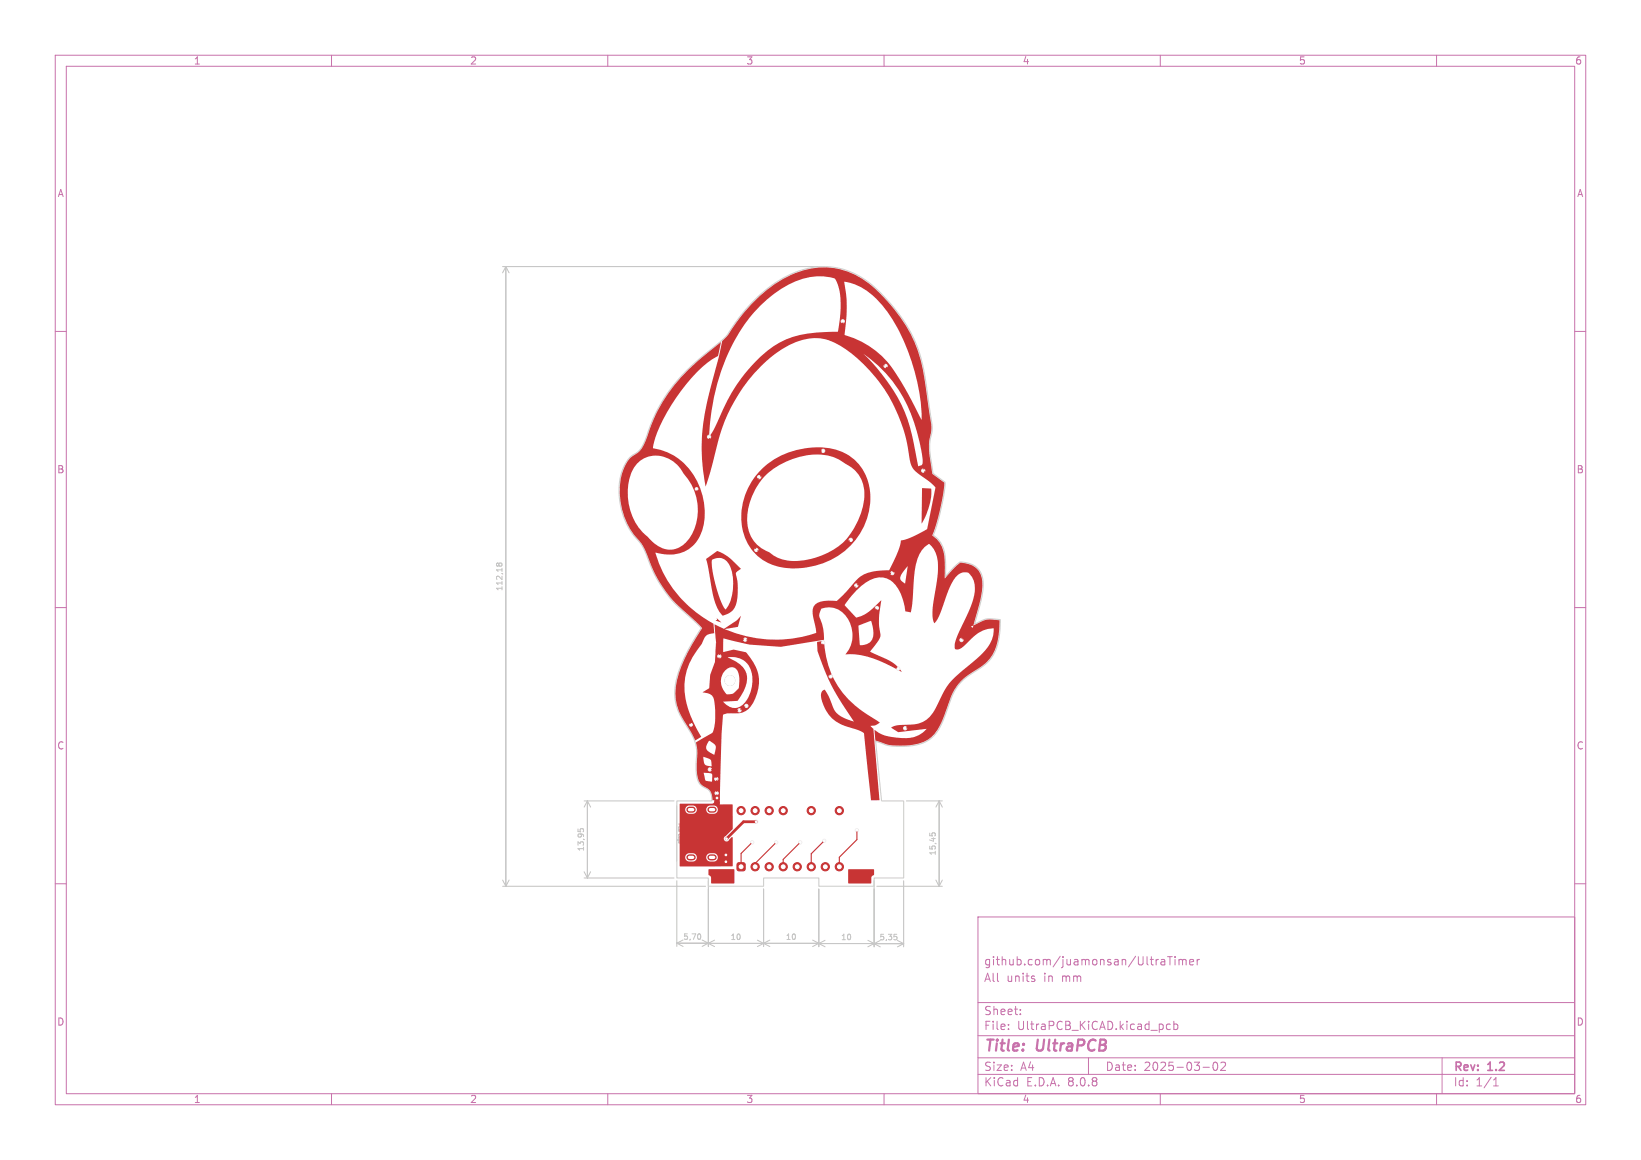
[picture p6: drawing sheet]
<svg xmlns="http://www.w3.org/2000/svg" width="297mm" height="210mm" viewBox="0 0 297 210" stroke-linecap="round" stroke-linejoin="round" font-family="sans-serif">
<g fill="none" stroke="#c872ab" stroke-width=".18">
<path d="M10 10h277v190h-277zM12 12h273v186h-273zM60 10v2M110 10v2M160 10v2M210 10v2M260 10v2M10 60h2M285 60h2M10 110h2M285 110h2M10 160h2"/>
<path d="M177 166h108v32h-108zM187.1 177.2l.2 .2-.2 .3M187.1 176.7l.1 .1M210.2 173.8h.5l.1 .9M210.8 174.1h-.5a.29 .29 0 0 0-.2 .3 .29 .29 0 0 0 .2 .3l.5-.1M211.3 173.2h.9M211.7 173.2v1.5M212.7 173.2v.1M212.7 173.7v1M213.4 173.8l.4-.1 .2 .2M213.4 173.7v1M214 173.9l.2-.2 .4 .1 .1 .9"/>
<path d="M214 173.9v.8M215.3 174.2l.7-.1v-.3l-.5-.1-.2 .2 .1 .7h.6M216.7 173.7v1M217.1 173.7l-.3 .1-.1 .2M285 160h2M60 198v2M110 198v2M160 198v2M177 194.5h108M177 191.5h108M177 187.5h108M177 181.5h108"/>
<path d="M182.5 186.3v.1M182.5 185.5v.1M184.7 183.6v.1M184.7 182.8v.1M197 191.5v3M210 198v2M211.8 185.5l-.4-.1-.3 .3v.4l.1 .2h.6M212.5 185.5l.4-.1 .3 .3v.4l-.2 .2h-.5M212.5 184.9v1.5M217.7 193.2h1.2M219.7 192.4l.2-.1a.8 .8 0 0 1 .5 .7 .8 .8 0 0 1-.5 .8 1 1 0 0 1-.2-1.4zM221 192.4l.5-.1 .2 .1 .1 .3-.9 1.1h.9"/>
<path d="M260 198v2M261 191.5v6.5M270.3 196.6h.9M270.3 195.5l.4-.4v1.5"/>
</g>
<g fill="none" stroke="#c2c2c2" stroke-width=".18">
<path d="M91 48.3h57.8M91.6 48.3v112.2M91.6 48.3l.5 1.1M91.6 48.3l-.6 1.1M90.3 102.3l-.1 .2M90.3 102.1l-.2-.2-.2 .1 .1 .5M90.3 102.1l.2-.2 .3 .1 .1 .1-.1 .4M90.3 102.1v.2M90.3 102.3l.1 .2M91 159.3l.6 1.2M92.1 159.3l-.5 1.2M104.6 150.1v.4"/>
<path d="M105 150.5v-.3l.2-.2 .4 .1v.4M105.7 145h16.3M105.7 159h16.3M105.7 157.8l.6 1.2M106.3 145v14M106.3 145l.6 1.1M106.3 145l-.6 1.1M106.9 157.8l-.6 1.2M122.5 145.9v10M122.5 159.5v11.8M128.2 159.5v11.9M158.2 159.5v11.9"/>
<path d="M163.6 159.5v11.9M164 145h6.6M168.3 150.8v.5M168.7 151.2v-.2l.1-.2 .4 .1 .1 .3M169.4 159.3l.6 1.2M170 145v15.5M170 145l.6 1.1M170 145l-.6 1.1M170.6 159.3l-.6 1.2M91 160.5h36.7M122.5 170.8h5.7M122.5 170.8l1.1 .5"/>
<path d="M123.6 170.2l-1.1 .6M126.7 169.1l.1 .3-.1 .6M127.1 170.2l1.1 .6M128.2 170.8l1.1 .6M128.2 170.8l-1.1 .5M129.3 170.2l-1.1 .6M137.1 170.2l1.1 .6h-10M138.2 161v10.4M139.3 170.2l-2.2 1.2M147.1 170.2l1.1 .6M148.2 170.8h10l-1.1 .6M148.2 161v10.4"/>
<path d="M148.2 170.8l1.1 .6M148.2 170.8h-10l1.1 .6M148.2 170.8l-1.1 .6M149.3 170.2l-1.1 .6M157.1 170.2l2.2 1.2M158.7 160.5h11.9M159.3 170.3l-1.1 .5h5.4M161.8 169.1h.5M162.2 169.5l.2 .2v.3l-.2 .1M162.4 170.3l1.2 .5M163.6 170.8l-1.2 .6"/>
</g>
<g fill="#c2c2c2" stroke="#c2c2c2" stroke-width=".18">
<circle cx="134.1" cy="156.9" r=".35"/>
<circle cx="136.7" cy="156.9" r=".35"/>
<circle cx="139.2" cy="156.9" r=".35"/>
<circle cx="141.8" cy="156.9" r=".35"/>
<circle cx="144.3" cy="156.9" r=".35"/>
<circle cx="146.8" cy="156.9" r=".35"/>
<circle cx="149.4" cy="156.9" r=".35"/>
<circle cx="151.9" cy="156.9" r=".35"/>
<circle cx="151.9" cy="146.8" r=".35"/>
<circle cx="146.8" cy="146.8" r=".35"/>
<circle cx="141.8" cy="146.8" r=".35"/>
<circle cx="139.2" cy="146.8" r=".35"/>
<circle cx="136.7" cy="146.8" r=".35"/>
<circle cx="134.1" cy="146.8" r=".35"/>
<circle cx="132.1" cy="123.2" r=".87"/>
</g>
<path d="M124.8 155.2h.6M124.8 146.6h.6M128.6 155.2h.6M128.6 146.6h.6" fill="none" stroke="#c2c2c2" stroke-width=".6"/>
<path d="M136.5 54.4a18.8 18.8 0 0 1 12.1-6.1h.5a14.4 14.4 0 0 1 10.8 5.3 26.1 26.1 0 0 1 7.9 16.9l.8 5.6a8.5 8.5 0 0 1-.3 4 23.2 23.2 0 0 0 .6 5.6l2.2 1.7-.6 4-.8 3.2-.8 2.3 .1 .1a5.8 5.8 0 0 1 2.2 5.2l-.1 2.2 1.4-1.6 1.2-1a3.8 3.8 0 0 1 4.2 4.4 34.4 34.4 0 0 1-1.5 6.8l.8-.4a4.5 4.5 0 0 1 3.5-.5l.3 .1a11 11 0 0 1-1.9 7.3 21.7 21.7 0 0 1-4.1 3 9 9 0 0 0-3.3 5.2 14.3 14.3 0 0 1-2.8 5.7 8.3 8.3 0 0 1-6.3 1.7l-1.8-.1-2.3-.8 1 10.8h4.1v14h-5.4v1.5h-10v-1.5h-10v1.5h-10v-1.5h-5.7v-14h6.3v-.1a2.22 2.22 0 0 0-1.7-2.5 3.7 3.7 0 0 1-1.1-3.2 14.3 14.3 0 0 0-.2-4.9 23.1 23.1 0 0 0-2.5-4.4 9.8 9.8 0 0 1-.3-8.9 43.8 43.8 0 0 1 3.9-7.3l-2.6-2.5a23.8 23.8 0 0 1-7.6-11.4l-.8-1.5a13.1 13.1 0 0 1-3-13.9 5 5 0 0 1 2.6-2.6 7.7 7.7 0 0 0 1.8-3.6 31 31 0 0 1 11.4-15 13.1 13.1 0 0 0 4.4-4.8l1.6-2.1z" fill="none" stroke="#d0d2cd" stroke-width=".2"/>
<g fill="#d0d2cd" stroke="#d0d2cd" stroke-width=".18">
<circle cx="134.1" cy="156.9" r=".35"/>
<circle cx="136.7" cy="156.9" r=".35"/>
<circle cx="139.2" cy="156.9" r=".35"/>
<circle cx="141.8" cy="156.9" r=".35"/>
<circle cx="144.3" cy="156.9" r=".35"/>
<circle cx="146.8" cy="156.9" r=".35"/>
<circle cx="149.4" cy="156.9" r=".35"/>
<circle cx="151.9" cy="156.9" r=".35"/>
<circle cx="151.9" cy="146.8" r=".35"/>
<circle cx="146.8" cy="146.8" r=".35"/>
<circle cx="141.8" cy="146.8" r=".35"/>
<circle cx="139.2" cy="146.8" r=".35"/>
<circle cx="136.7" cy="146.8" r=".35"/>
<circle cx="134.1" cy="146.8" r=".35"/>
<circle cx="132.1" cy="123.2" r=".87"/>
</g>
<path d="M124.8 155.2h.6M124.8 146.6h.6M128.6 155.2h.6M128.6 146.6h.6" fill="none" stroke="#d0d2cd" stroke-width=".6"/>
<g fill="#c83434">
<path d="M129.7 111.9l.9 .8-1.1-.4 .3-.1z"/>
<path d="M166.9 88.4l1.6 .1a10.7 10.7 0 0 1-1.7 6.3z"/>
<path d="M127.8 101.2l2-1.5a7.3 7.3 0 0 1 2.6 1.6l1.7 1.7-.8 .6-.1 .4a10.3 10.3 0 0 1-.2 6 3.2 3.2 0 0 1-2.2 1.5 9.3 9.3 0 0 1-2-5.1l-.8-4.4h.8a19.9 19.9 0 0 0 2.5 8.3 6.6 6.6 0 0 0 1.4-4.7 6.1 6.1 0 0 0-1.2-4 2.05 2.05 0 0 0-2.7-.2v.6h-.8z"/>
<path d="M138.2 84.6a14.4 14.4 0 0 1 14.2-2.8 9 9 0 0 1 5.1 9.3 13.3 13.3 0 0 1-13.3 11.8 9 9 0 0 1-10-8.6h1a6.1 6.1 0 0 0 4.2 5.8 8.1 8.1 0 0 0 7.4 1.1 11.4 11.4 0 0 0 7.6-5.3 11 11 0 0 0 2-7.2 6.3 6.3 0 0 0-3.7-5 9.4 9.4 0 0 0-8-1 11.8 11.8 0 0 0-9.5 11.6h-1a12.2 12.2 0 0 1 4-9.7z"/>
<path d="M147.9 116.2l1.2-.2a16.4 16.4 0 0 0 9 14l1.1 .9a2.15 2.15 0 0 1-1.7 .5l.1 .1a.92 .92 0 0 1 .5 1.1l1.1 12.3h-1.6l-1.2-11.8a.76 .76 0 0 0-.8-.8l-.9-.3a8.5 8.5 0 0 1-4.7-2.6 5.7 5.7 0 0 1-1.3-4l.1-.3 .4-.2a10.9 10.9 0 0 1 1.7 3.4 5.3 5.3 0 0 0 3.6 2.3 48.8 48.8 0 0 1-6.5-12.7z"/>
<path d="M124.6 66.9l2.3-2 3.6-3-.5 2.5a19.7 19.7 0 0 0-6.7 6.3 26.1 26.1 0 0 0-5.1 10.1v.3a11.3 11.3 0 0 1 9.2 9.9 8.7 8.7 0 0 1-2 7.8 7 7 0 0 1-6.6 1.3l-.2-.1a21.9 21.9 0 0 0 10.5 13l.2 1.6a2.21 2.21 0 0 0-2.3 2 18.2 18.2 0 0 0-2.7 4.7 13.6 13.6 0 0 0 1.7 10.4l.9 1.7-1.1 .7-.9-1.9a12.1 12.1 0 0 1-2.7-6.7 18.4 18.4 0 0 1 2.9-8.6l2-3.2-1.6-1.5a23.7 23.7 0 0 1-7.2-8.8l-.9-2.2a10.2 10.2 0 0 0-2.7-4.5 13.2 13.2 0 0 1-2.5-7.9h1.4a10.9 10.9 0 0 0 4 8.8 4.6 4.6 0 0 0 4.2 1.9 4.7 4.7 0 0 0 3.5-2.8 9.8 9.8 0 0 0-1.7-11.2 5.2 5.2 0 0 0-8.3-1.5 7.6 7.6 0 0 0-1.7 4.8h-1.4a8 8 0 0 1 2.2-6.2 4.9 4.9 0 0 0 2.7-3.5 27.6 27.6 0 0 1 7.5-12.2z"/>
<path d="M136.1 55a19.4 19.4 0 0 1 12.1-6.6 14.2 14.2 0 0 1 11.7 5.4 25.9 25.9 0 0 1 7.7 16.3l.9 6.6 .1 1.2a12.4 12.4 0 0 0-.1 6.5l.2 1.4 2.2 1.6a39.8 39.8 0 0 1-2.1 9.6 5.7 5.7 0 0 1 2.2 5v2.7l1.8-2 1-.8a3.7 3.7 0 0 1 4 4.2l-.4 2.6-1.2 4.5a5.6 5.6 0 0 1 4.6-.9h.1v.3a14 14 0 0 1-1.3 6 12.7 12.7 0 0 1-4.4 3.6 10.9 10.9 0 0 0-3.9 6.3l-.4 1.1a9.2 9.2 0 0 1-3 4.3 11.2 11.2 0 0 1-9.5 .2l-.1-1.9a6.5 6.5 0 0 0 4.1 1.4 5.4 5.4 0 0 0 5.2-1.5l.1-.2-5.1 .7-1.3-.9 .9-.3 1.7-.2a5.3 5.3 0 0 0 5.7-3.6 13.6 13.6 0 0 1 5.1-6.6 17.6 17.6 0 0 0 4.5-4.5 5 5 0 0 0 .7-2.7 6.6 6.6 0 0 0-4.8 2.5l-.8 .8a1.12 1.12 0 0 1-1.5 .3v-.4a10.5 10.5 0 0 1 1.2-3.6h1.7l.4 .2 .1-.3-.5 .1h-1.7l.5-.9a12.8 12.8 0 0 0 1.9-6.7 2.4 2.4 0 0 0-1.3-2.2 2.32 2.32 0 0 0-2.5 1.4l-.8 1.6-1.7 4.7-.5 .9-.5 .6-.3-1.1v-1.7l1-6.5a5.6 5.6 0 0 0-1.7-5 6 6 0 0 0-2.5 4.8l-.5 5.8-.2 1.7-1-.1-.1-.1a9 9 0 0 0-2.2-5.2l-1.3-.7h2.6l.3 .5 .6 .5 .5-3.2a5.6 5.6 0 0 0-1.4 2.2h-2.6l-.5-.1a5 5 0 0 0-3.9 1.5 18.6 18.6 0 0 0-3.1 3.5l2.2 2.2h.2a9.9 9.9 0 0 0 3.9-2.8l.4-.3-.4 3.6 .2 2.5a4.4 4.4 0 0 1-1.5 2.8l-.3 .4 1.5 .7a7.5 7.5 0 0 1 4.2 3l-.2-.2a23.4 23.4 0 0 0-8.3-3h-1.7a5 5 0 0 0 1.3-4l-.3-1.2h1.4l.2 3.5a2.19 2.19 0 0 0 2.4-2.9l-.3-1.5-2.3 .9h-1.4l-.1-.5a4 4 0 0 0-5.3-2.6 1.65 1.65 0 0 0-.1 1.9 9.5 9.5 0 0 1 .6 3.7l-7.8 1.3a39.8 39.8 0 0 1-10.4-1.5v2.5l.9-.3a2.77 2.77 0 0 1 2.5 .1l.6 .2a7 7 0 0 1 .1 10.6 7.2 7.2 0 0 1-3.5 .5l-.6 .2-.1 .5-.2 3-.3 12h-1.3a2.37 2.37 0 0 0-1.8-2.6l-.7-.9-.3-1.5h1.1l.1 .2a1.61 1.61 0 0 0 .4 1.3l1 .1 .1-.4a.86 .86 0 0 0-.2-1.1l-2.5-.1v-2.9h1.1v.6a1.18 1.18 0 0 0 1.5 1.1v-.1a1.08 1.08 0 0 0-1.1-1.5l-.4-.1h-1.1v-1.6h1.6v.2a2.46 2.46 0 0 0 1.5 1l.1-.2a1.3 1.3 0 0 0-.4-1.9l-.6-.4-.5 .7-.1 .6h-1.6l-.2-.9a3.5 3.5 0 0 1 1.6-1.1l1.3-.7a10.7 10.7 0 0 0 .4-5.7l1.6 .1a2.51 2.51 0 0 0 4.4-.5 5.6 5.6 0 0 0-.4-6.8 4.1 4.1 0 0 0-3.1-.8h-.1l.6 .3a5.3 5.3 0 0 1 2.8 2.7 5.8 5.8 0 0 1-1.4 4.6l-.2 .3-4.2 .1a1.84 1.84 0 0 0-2.1-1.7l1.2-.7 .1-1.3h2a3.5 3.5 0 0 0 1 2.4 1.76 1.76 0 0 0 1.8-.7 1.66 1.66 0 0 0 .5-1.7v-.8a1.67 1.67 0 0 0-1.3-1.7 2.43 2.43 0 0 0-2 2.5h-2v-1.1l.9-2.3a24.4 24.4 0 0 0 0-5.8l-.1-1.1 1.7 .8a10.1 10.1 0 0 0 3.1-2.3l-.5 2-2.4 .4a23 23 0 0 0 16.5 .7l-.3-2a3.3 3.3 0 0 1 .1-3.2 5.4 5.4 0 0 1 3.9-.6l2.5-2.5a6.3 6.3 0 0 1 5.7-3l1.3-.1a16.7 16.7 0 0 0 2.1-5.3 18.1 18.1 0 0 0 4.8-2.1l1.5-7.5-.8-.9-1.1-.8a5.1 5.1 0 0 1-2.6-2.7l-.1-.7a28.7 28.7 0 0 0-10.5-19.1h2.1a29.5 29.5 0 0 1 9.5 18.5l.4 1.8 .3-.1a.49 .49 0 0 0 .5-.5 30 30 0 0 0-5.5-14.8 24.2 24.2 0 0 0-5.3-5l-2 .1a10.8 10.8 0 0 0-6.8-2.9 14.4 14.4 0 0 0-8.7 4.2 32.7 32.7 0 0 0-9.6 18.1l-1.4 4.6a35 35 0 0 1-.7-9h1.3l.8-1.1 .8-1.8a30.5 30.5 0 0 1 10.1-13.5 17.1 17.1 0 0 1 9.4-2.6h2.3l.2-1.4a15.2 15.2 0 0 0-.5-7.7h1.4l.4 3.1a33.7 33.7 0 0 1-.3 6.6 16.6 16.6 0 0 1 10.2 8.5l3.7 6.8a35.9 35.9 0 0 0-7.2-20.8 10.8 10.8 0 0 0-6.5-4.2h-1.7l-.2-.5a7.3 7.3 0 0 0-4.6-.3 19.2 19.2 0 0 0-11 7.3 37 37 0 0 0-7.3 21.6h-1.3l.1-.7a88.3 88.3 0 0 1 2.9-13.5l.4-1.9a2.87 2.87 0 0 1 1.3-2.2l.1-.2a34.6 34.6 0 0 1 4.3-5.6z"/>
</g>
<g fill="#c83434" stroke="#c83434" stroke-width=".18">
<path d="M133.4 156.3l.4-.1h.9l.2 .3-.1 1-.3 .2-1-.1-.1-.3z"/>
<circle cx="136.7" cy="156.9" r=".75"/>
<circle cx="139.2" cy="156.9" r=".75"/>
<circle cx="141.7" cy="156.9" r=".75"/>
<circle cx="144.3" cy="156.9" r=".75"/>
<circle cx="146.8" cy="156.9" r=".75"/>
<circle cx="149.4" cy="156.9" r=".75"/>
<circle cx="151.9" cy="156.9" r=".75"/>
<circle cx="151.9" cy="146.8" r=".75"/>
<circle cx="146.8" cy="146.8" r=".75"/>
<circle cx="141.7" cy="146.8" r=".75"/>
<circle cx="139.2" cy="146.8" r=".75"/>
<circle cx="136.7" cy="146.8" r=".75"/>
<circle cx="134.1" cy="146.8" r=".75"/>
</g>
<path d="M124.8 155.2h.6M124.8 146.6h.6M128.6 155.2h.6M128.6 146.6h.6" fill="none" stroke="#c83434" stroke-width="1.1"/>
<g fill="#ececec" stroke="#ececec" stroke-width=".18">
<circle cx="129.6" cy="141" r=".3"/>
<circle cx="134.9" cy="115.8" r=".3"/>
<circle cx="162.6" cy="121.1" r=".3"/>
<circle cx="152.5" cy="58.2" r=".3"/>
<circle cx="128.5" cy="139.3" r=".3"/>
<circle cx="129.8" cy="144.5" r=".3"/>
<circle cx="167.1" cy="85.2" r=".3"/>
<circle cx="130.2" cy="118.8" r=".3"/>
<circle cx="154" cy="97.7" r=".3"/>
<circle cx="136.9" cy="99.6" r=".3"/>
<circle cx="161.5" cy="103.8" r=".3"/>
<circle cx="137.4" cy="86.4" r=".3"/>
<circle cx="129.7" cy="143.6" r=".3"/>
<circle cx="149" cy="81.6" r=".3"/>
<circle cx="133.8" cy="128.6" r=".3"/>
<circle cx="131.4" cy="154.8" r=".3"/>
<circle cx="135.1" cy="127.8" r=".3"/>
<circle cx="160.3" cy="66.3" r=".3"/>
<circle cx="174" cy="115.9" r=".3"/>
<circle cx="158.7" cy="110.1" r=".3"/>
<circle cx="163.8" cy="131.8" r=".3"/>
<circle cx="128.3" cy="79.1" r=".3"/>
<circle cx="131.4" cy="156" r=".3"/>
<circle cx="155" cy="106" r=".3"/>
<circle cx="150.3" cy="122.5" r=".3"/>
<circle cx="149" cy="116.3" r=".3"/>
<circle cx="136.8" cy="148.8" r=".3"/>
<circle cx="126.1" cy="88.5" r=".25"/>
<circle cx="131.5" cy="151.8" r=".3"/>
<circle cx="125.1" cy="131.2" r=".25"/>
<circle cx="136.1" cy="152.5" r=".3"/>
<circle cx="144.8" cy="152.5" r=".3"/>
<circle cx="140.5" cy="152.5" r=".3"/>
<circle cx="155.1" cy="150.3" r=".3"/>
<circle cx="149.2" cy="152.2" r=".3"/>
</g>
<g fill="none" stroke="#c83434" stroke-width=".2">
<path d="M141.9 62.2l4.7-1.4h5.4l.5-2.6v2.1l.2 1.1 2.5 1M141.9 62.2l-6 5.1-3.8 5.4-2.4 5.4-1.1 2.2-.3-1.2M142.4 61.6l-.5 .6M150 60.7l5.2 1.7M155.2 62.4l5.1 3.9 5.4 8.8 1.7 5.2 .2 3.4-.5 1.5 1.2 1.2 1.8 1.5-1.8 8.2-4.5 2.3-2.3 5.4M126.1 88.5l.8 3.6-.7 4.5-2.3 2.8-2.7 .7-3.3-.9 .3 2 2.9 5.5 2.3 2.6 4.6 4.2-3.3 5.3-1.4 4.3-.1 4.1 1.9 4M149 81.6l-4.6 .4-3.9 1.6-3.1 2.8-1.1 1.3-1.6 4.2 .1 4.2 2.1 3.5 4 2.5 5.3 .1 4.5-1.8 3.3-2.7M152 109.4l2.2 2.7 1.6 .4 2.9-2.4-.3 1.9 .3 2.2-.6 2.1-1.8 1.2 1.1 1 5.2 2.6M152 109.4l-4 .2-.2 2.6 .7 3-7.1 1.2-6.5-.6-4.7-1.2v4.2l-.8 4.7 .9 5.1M161.5 103.8l3.2-4.3 2.8-2 1.8 1.1 1 3.5-.1 5.1 1.9-2.6 1.7-1.7 2.5 .5 .7 3.5-1.5 5-1.5 4 3.6-2.3 2.7-.4-.3 3.3-1.3 2.2-4.6 3.5-2.6 3.3-2.6 5.3-5.1 1M161.5 103.8l-3.5 .3-3 1.9-3 3.4M128.5 139.3l.7 .1 .4 1.6"/>
<path d="M130.3 128.6l-.7 12.4M135.1 127.8l-1.3 .8h-3.5M129.6 141l.2 3.5M136.1 152.5l-2 2v2.4M140.5 152.5l-3.8 3.8v.6M144.8 152.5l-3.1 3.1v1.3M149.2 152.2l-2.4 2.4v2.3M155.1 150.3v1.7l-3.2 3.2v1.7"/>
</g>
<path d="M129.8 144.5v.9" fill="none" stroke="#c83434" stroke-width="1"/>
<path d="M149 116.3l-.3 2.1 1.6 4.1" fill="none" stroke="#c83434" stroke-width=".25"/>
<path d="M136.8 148.8h-2.2l-3.1 3" fill="none" stroke="#c83434" stroke-width=".5"/>
<g fill="#c83434">
<path d="M123 145.6l5.9-.1 .5-.4h.7l.2 .1v.4h2.3v4.4l-1.2 1.3a.51 .51 0 0 0-.3 .9 .51 .51 0 0 0 .9-.2l.4-.4h.2l-.1 5.2h-9.5v-1.5h1l.4 .6 1 .1a.75 .75 0 0 0 .7-.7h1.7l.4 .6 1 .1a.75 .75 0 0 0 .7-.8 .75 .75 0 0 0-.7-.7h-.7a.75 .75 0 0 0-.7 .8h-1.7a.75 .75 0 0 0-.7-.8h-.7a.75 .75 0 0 0-.7 .8h-1v-8.6h1l.4 .5 1 .1a.75 .75 0 0 0 .7-.6h1.7l.4 .5 1 .1a.75 .75 0 0 0 .7-.7 .75 .75 0 0 0-.7-.8h-.7a.75 .75 0 0 0-.7 .9h-1.7a.75 .75 0 0 0-.7-.9h-.7a.75 .75 0 0 0-.7 .9h-1z"/>
<path d="M153.5 157.4h4.6l.1 .9-.5 .5v1.1h-4.1z"/>
<path d="M128.2 157.4h4.7v2.5h-4.1l-.1-1.1-.5-.4z"/>
</g>
<g fill="#fff" stroke="#fff" stroke-width=".18">
<circle cx="129.6" cy="141" r=".15"/>
<circle cx="134.9" cy="115.8" r=".15"/>
<circle cx="162.6" cy="121" r=".15"/>
<circle cx="152.5" cy="58.2" r=".15"/>
<circle cx="128.5" cy="139.3" r=".15"/>
<circle cx="129.8" cy="144.5" r=".15"/>
<circle cx="167.1" cy="85.2" r=".15"/>
<circle cx="130.2" cy="118.8" r=".15"/>
<circle cx="154" cy="97.7" r=".15"/>
<circle cx="136.9" cy="99.6" r=".15"/>
<circle cx="161.5" cy="103.8" r=".15"/>
<circle cx="137.4" cy="86.4" r=".15"/>
<circle cx="129.7" cy="143.6" r=".15"/>
<circle cx="149" cy="81.6" r=".15"/>
<circle cx="133.8" cy="128.6" r=".15"/>
<circle cx="131.4" cy="154.8" r=".15"/>
<circle cx="135.1" cy="127.8" r=".15"/>
<circle cx="160.3" cy="66.3" r=".15"/>
<circle cx="174" cy="115.9" r=".15"/>
<circle cx="158.7" cy="110.1" r=".15"/>
<circle cx="163.8" cy="131.8" r=".15"/>
<circle cx="128.3" cy="79.1" r=".15"/>
<circle cx="131.4" cy="156" r=".15"/>
<circle cx="155" cy="106" r=".15"/>
<circle cx="150.4" cy="122.4" r=".15"/>
<circle cx="149" cy="116.3" r=".15"/>
<circle cx="136.8" cy="148.8" r=".15"/>
<circle cx="126.1" cy="88.5" r=".15"/>
<circle cx="131.5" cy="151.8" r=".15"/>
<circle cx="125.1" cy="131.2" r=".15"/>
<circle cx="136.1" cy="152.5" r=".15"/>
<circle cx="144.8" cy="152.5" r=".15"/>
<circle cx="140.5" cy="152.5" r=".15"/>
<circle cx="155.1" cy="150.3" r=".15"/>
<circle cx="149.2" cy="152.2" r=".15"/>
<circle cx="134.1" cy="156.9" r=".35"/>
<circle cx="136.7" cy="156.9" r=".35"/>
<circle cx="139.2" cy="156.9" r=".35"/>
<circle cx="141.8" cy="156.9" r=".35"/>
<circle cx="144.3" cy="156.9" r=".35"/>
<circle cx="146.8" cy="156.9" r=".35"/>
<circle cx="149.4" cy="156.9" r=".35"/>
<circle cx="151.9" cy="156.9" r=".35"/>
<circle cx="151.9" cy="146.8" r=".35"/>
<circle cx="146.8" cy="146.8" r=".35"/>
<circle cx="141.8" cy="146.8" r=".35"/>
<circle cx="139.2" cy="146.8" r=".35"/>
<circle cx="136.7" cy="146.8" r=".35"/>
<circle cx="134.1" cy="146.8" r=".35"/>
<circle cx="132.1" cy="123.2" r=".87"/>
</g>
<path d="M124.8 155.2h.6M124.8 146.6h.6M128.6 155.2h.6M128.6 146.6h.6" fill="none" stroke="#fff" stroke-width=".6"/>
<g font-size="2.8" fill="#c872ab">
<text x="178" y="190.9">Title:</text>
<text x="187.7" y="190.9">UltraPCB</text>
</g>
<g font-size="2.1" fill="#c872ab">
<text x="178" y="178">All</text>
<text x="178" y="175">github.com/juamonsan/UltraTimer</text>
<text x="182.2" y="178">units</text>
<text x="188.9" y="178">in</text>
<text x="192.3" y="178">mm</text>
<text x="178" y="184">Sheet:</text>
<text x="178" y="186.7">File:</text>
<text x="184.1" y="186.7">UltraPCB_KiCAD.kicad_pcb</text>
<text x="178" y="196.9">KiCad</text>
<text x="178" y="194.1">Size:</text>
<text x="184.7" y="194.1">A4</text>
<text x="185.7" y="196.9">E.D.A.</text>
<text x="193.3" y="196.9">8.0.8</text>
<text x="200" y="194.1">Date:</text>
<text x="207" y="194.1">2025-03-02</text>
<text x="263" y="194.3">Rev:</text>
<text x="263" y="196.9">Id:</text>
<text x="267.1" y="196.9">1/1</text>
<text x="269.4" y="194.3">1.2</text>
</g>
<g font-size="1.8" fill="#c872ab">
<text x="35" y="11.9">1</text>
<text x="85" y="11.9">2</text>
<text x="135" y="11.9">3</text>
<text x="185" y="11.9">4</text>
<text x="235" y="11.9">5</text>
<text x="285" y="11.9">6</text>
<text x="10.3" y="35.9">A</text>
<text x="285.4" y="35.9">A</text>
<text x="10.3" y="85.9">B</text>
<text x="285.3" y="85.9">B</text>
<text x="10.3" y="135.9">C</text>
<text x="285.3" y="135.9">C</text>
<text x="10.3" y="185.9">D</text>
<text x="285.3" y="185.9">D</text>
<text x="35" y="199.9">1</text>
<text x="85" y="199.9">2</text>
<text x="135" y="199.9">3</text>
<text x="185" y="199.9">4</text>
<text x="235" y="199.9">5</text>
<text x="285" y="199.9">6</text>
</g>
<g font-size="1.4" fill="#c2c2c2">
<text x="91.1" y="107.1" transform="rotate(-90 91.1 107.1)">112,18</text>
<text x="105.9" y="154.2" transform="rotate(-90 105.9 154.2)">13,95</text>
<text x="169.5" y="155" transform="rotate(-90 169.5 155)">15,45</text>
<text x="123.6" y="170.3">5,70</text>
<text x="132.1" y="170.4">10</text>
<text x="142.1" y="170.4">10</text>
<text x="152.1" y="170.4">10</text>
<text x="159.1" y="170.4">5,35</text>
</g>
<g font-size=".7" fill="#c2c2c2">
<text x="122.6" y="149" transform="rotate(90 122.6 149)">PCB</text>
<text x="122.6" y="151" transform="rotate(90 122.6 151)">Edge</text>
</g>
</svg>
